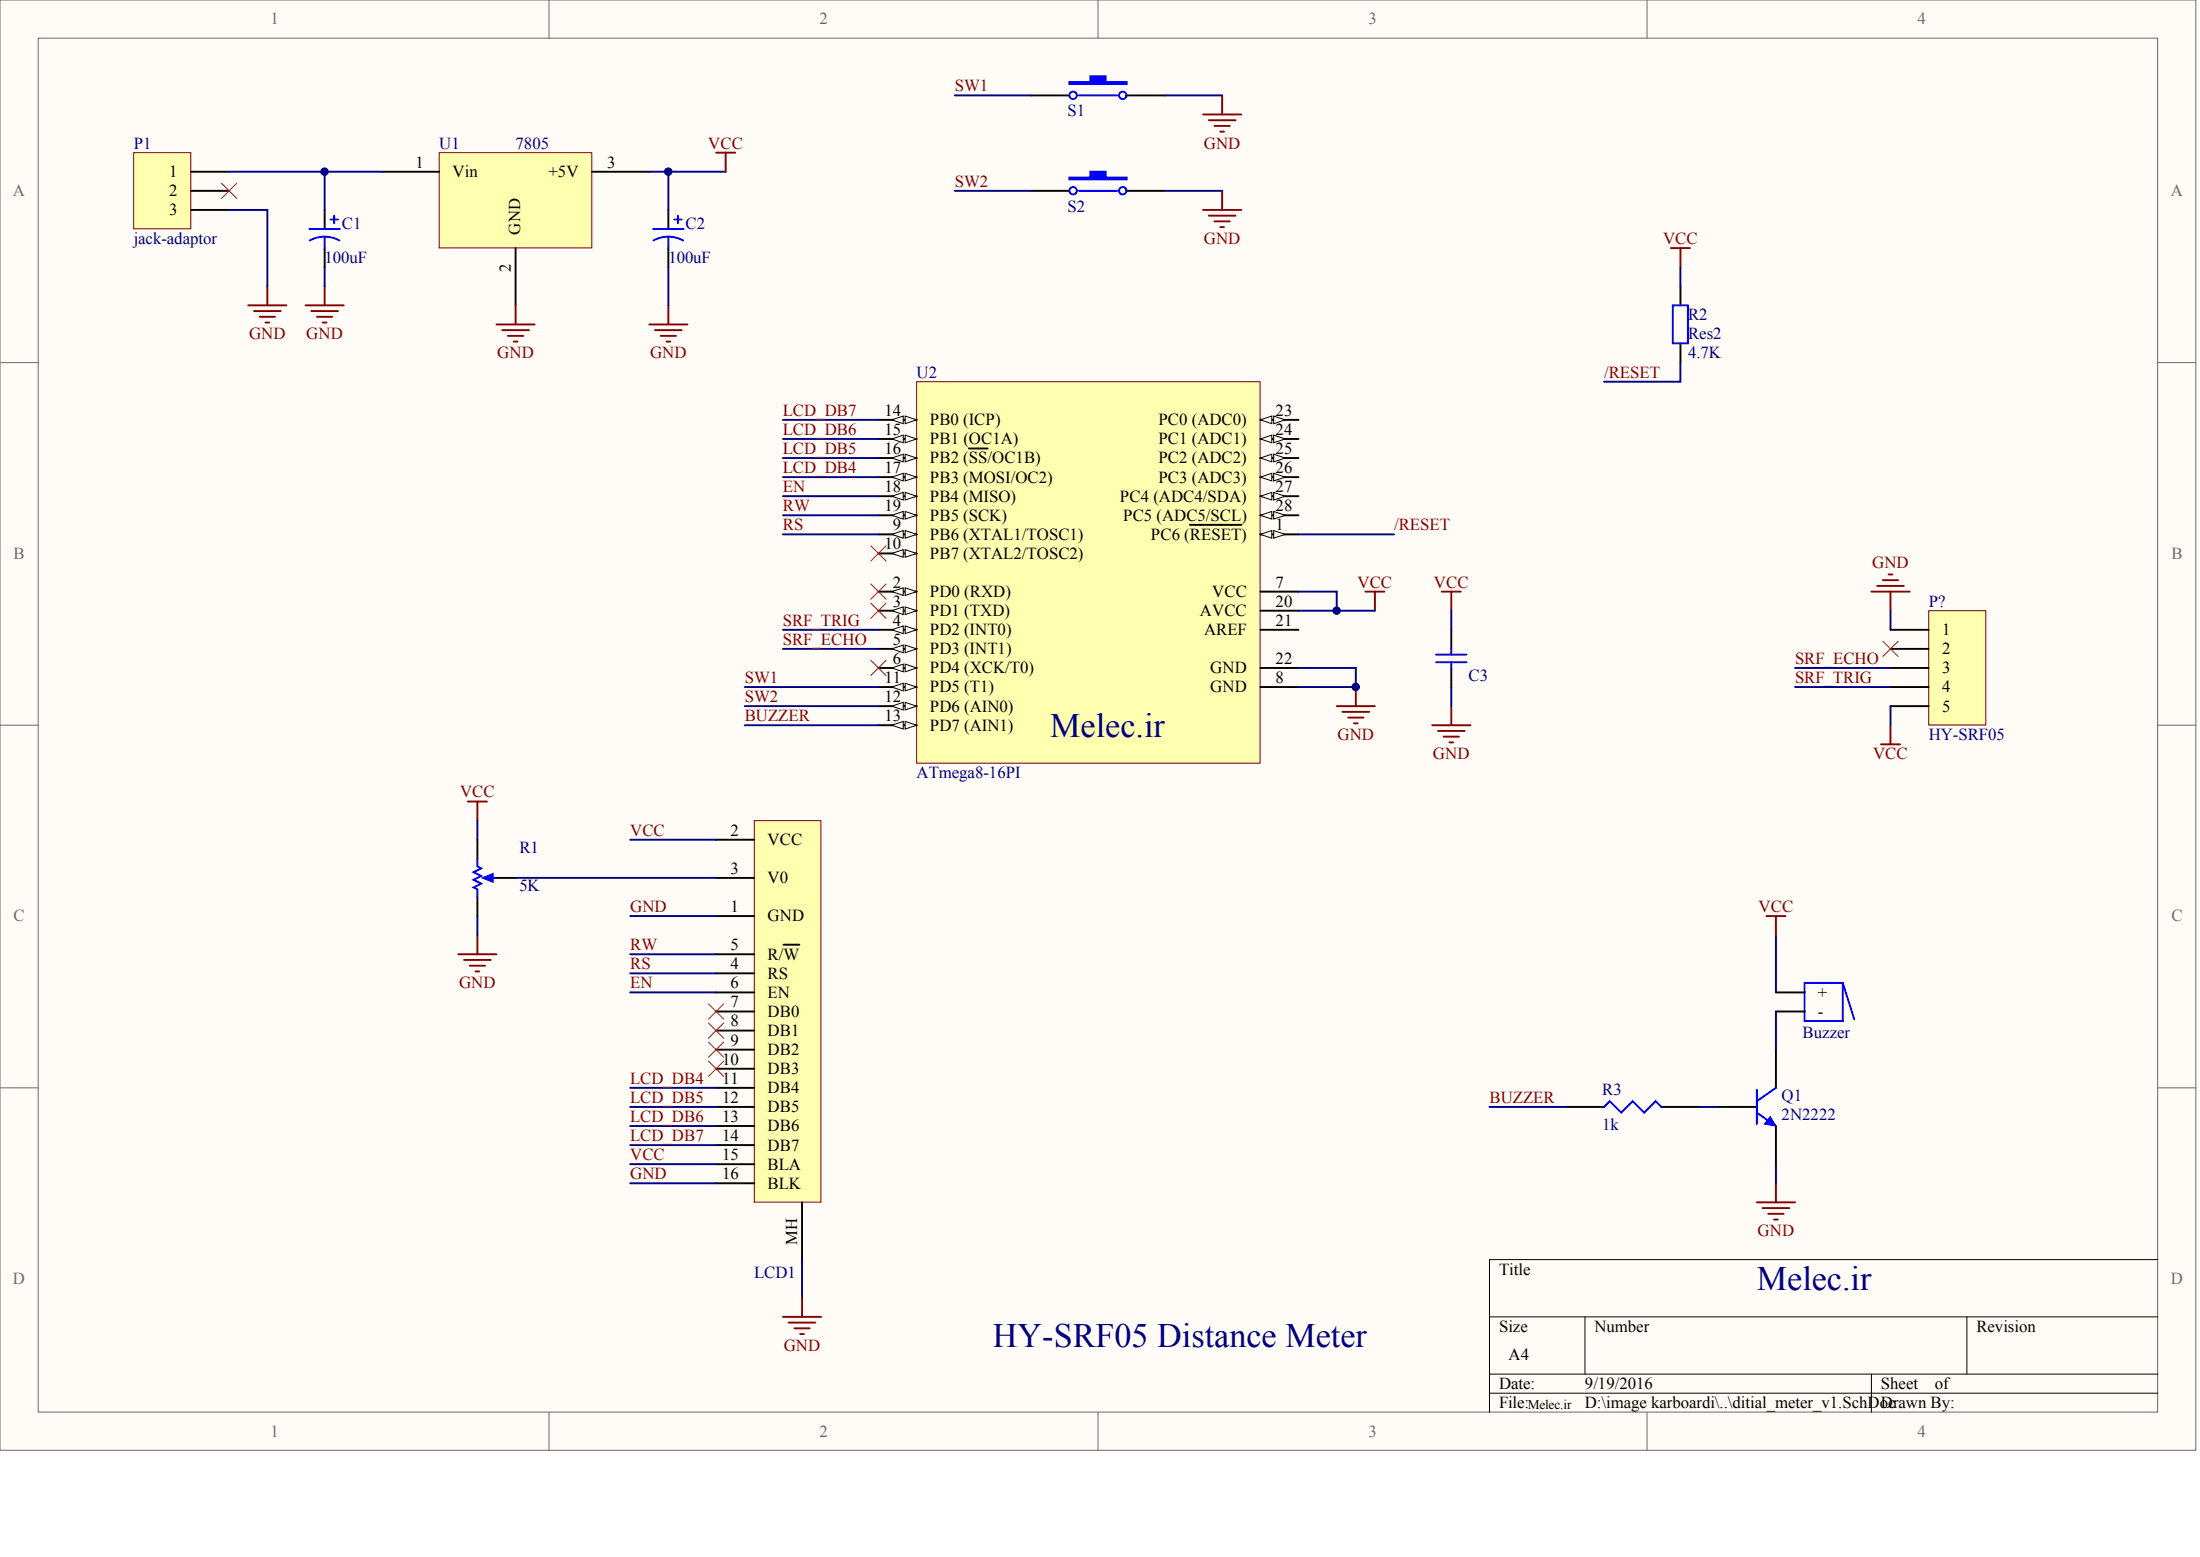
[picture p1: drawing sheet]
<svg xmlns="http://www.w3.org/2000/svg" width="840mm" height="594mm" viewBox="0 0 840 594" stroke-linecap="round" stroke-linejoin="round" font-family="sans-serif">
<g fill="#fffcf8" stroke="#696969" stroke-width=".38">
<path d="M0 0h838v553.4h-838z"/>
<path d="M14.6 14.6h808.8v524.2h-808.8z"/>
</g>
<path d="M209.5 0v14.6M419 0v14.6M628.6 0v14.6M0 138.4h14.6M823.5 138.4h14.6M0 276.7h14.6M823.5 276.7h14.6M0 415.1h14.6M823.5 415.1h14.6M209.5 538.9v14.5M419 538.9v14.5M628.6 538.9v14.5" fill="none" stroke="#696969" stroke-width=".38"/>
<path d="M823.5 480.6h-255.1v58.3M568.4 502.5h255.1M604.9 502.5v21.8M750.6 502.5v21.8M568.4 524.3h255.1M568.4 531.6h255.1M714.2 524.3v14.6" fill="none" stroke="#000" stroke-width=".38"/>
<path d="M349.8 145.6h131.1v145.6h-131.1z" fill="#ffffb0" stroke="#800000" stroke-width=".38"/>
<path d="M481 203.9h14.6" fill="none" stroke="#000" stroke-width=".73"/>
<g fill="#fffcf8" stroke="#000" stroke-width=".38">
<path d="M481 203.9l4.4-1.5v2.9z"/>
<path d="M486.1 202.4l4.4 1.5-4.4 1.4z"/>
</g>
<path d="M454.1 200.3h19.7M335.2 225.7h14.6" fill="none" stroke="#000" stroke-width=".73"/>
<g fill="#fffcf8" stroke="#000" stroke-width=".38">
<path d="M345.4 224.3l4.4 1.4-4.4 1.5z"/>
<path d="M340.3 225.7l4.4-1.4v2.9z"/>
</g>
<path d="M335.2 233h14.6" fill="none" stroke="#000" stroke-width=".73"/>
<g fill="#fffcf8" stroke="#000" stroke-width=".38">
<path d="M345.4 231.6l4.4 1.4-4.4 1.5z"/>
<path d="M340.3 233l4.4-1.4v2.9z"/>
</g>
<path d="M335.2 240.3h14.6" fill="none" stroke="#000" stroke-width=".73"/>
<g fill="#fffcf8" stroke="#000" stroke-width=".38">
<path d="M345.4 238.8l4.4 1.5-4.4 1.5z"/>
<path d="M340.3 240.3l4.4-1.5v3z"/>
</g>
<path d="M335.2 247.6h14.6" fill="none" stroke="#000" stroke-width=".73"/>
<g fill="#fffcf8" stroke="#000" stroke-width=".38">
<path d="M345.4 246.1l4.4 1.5-4.4 1.4z"/>
<path d="M340.3 247.6l4.4-1.5v2.9z"/>
</g>
<path d="M335.2 254.9h14.6" fill="none" stroke="#000" stroke-width=".73"/>
<g fill="#fffcf8" stroke="#000" stroke-width=".38">
<path d="M345.4 253.4l4.4 1.5-4.4 1.4z"/>
<path d="M340.3 254.9l4.4-1.5v2.9z"/>
</g>
<path d="M335.2 203.9h14.6M481 225.7h14.6M481 262.1h14.6" fill="none" stroke="#000" stroke-width=".73"/>
<g fill="#fffcf8" stroke="#000" stroke-width=".38">
<path d="M345.4 202.4l4.4 1.5-4.4 1.4z"/>
<path d="M340.3 203.9l4.4-1.5v2.9z"/>
</g>
<path d="M335.2 211.2h14.6" fill="none" stroke="#000" stroke-width=".73"/>
<g fill="#fffcf8" stroke="#000" stroke-width=".38">
<path d="M345.4 209.7l4.4 1.5-4.4 1.4z"/>
<path d="M340.3 211.2l4.4-1.5v2.9z"/>
</g>
<path d="M335.2 262.1h14.6" fill="none" stroke="#000" stroke-width=".73"/>
<g fill="#fffcf8" stroke="#000" stroke-width=".38">
<path d="M345.4 260.7l4.4 1.4-4.4 1.5z"/>
<path d="M340.3 262.1l4.4-1.4v2.9z"/>
</g>
<path d="M335.2 269.4h14.6" fill="none" stroke="#000" stroke-width=".73"/>
<g fill="#fffcf8" stroke="#000" stroke-width=".38">
<path d="M345.4 268l4.4 1.4-4.4 1.5z"/>
<path d="M340.3 269.4l4.4-1.4v2.9z"/>
</g>
<path d="M335.2 276.7h14.6" fill="none" stroke="#000" stroke-width=".73"/>
<g fill="#fffcf8" stroke="#000" stroke-width=".38">
<path d="M345.4 275.3l4.4 1.4-4.4 1.5z"/>
<path d="M340.3 276.7l4.4-1.4v2.9z"/>
</g>
<path d="M335.2 160.2h14.6" fill="none" stroke="#000" stroke-width=".73"/>
<g fill="#fffcf8" stroke="#000" stroke-width=".38">
<path d="M345.4 158.7l4.4 1.5-4.4 1.5z"/>
<path d="M340.3 160.2l4.4-1.5v3z"/>
</g>
<path d="M335.2 167.5h14.6" fill="none" stroke="#000" stroke-width=".73"/>
<g fill="#fffcf8" stroke="#000" stroke-width=".38">
<path d="M345.4 166l4.4 1.5-4.4 1.4z"/>
<path d="M340.3 167.5l4.4-1.5v2.9z"/>
</g>
<path d="M335.2 174.8h14.6" fill="none" stroke="#000" stroke-width=".73"/>
<g fill="#fffcf8" stroke="#000" stroke-width=".38">
<path d="M345.4 173.3l4.4 1.5-4.4 1.4z"/>
<path d="M340.3 174.8l4.4-1.5v2.9z"/>
</g>
<path d="M369.8 171.1h7.1M335.2 182h14.6" fill="none" stroke="#000" stroke-width=".73"/>
<g fill="#fffcf8" stroke="#000" stroke-width=".38">
<path d="M345.4 180.6l4.4 1.4-4.4 1.5z"/>
<path d="M340.3 182l4.4-1.4v2.9z"/>
</g>
<path d="M335.2 189.3h14.6" fill="none" stroke="#000" stroke-width=".73"/>
<g fill="#fffcf8" stroke="#000" stroke-width=".38">
<path d="M345.4 187.9l4.4 1.4-4.4 1.5z"/>
<path d="M340.3 189.3l4.4-1.4v2.9z"/>
</g>
<path d="M335.2 196.6h14.6" fill="none" stroke="#000" stroke-width=".73"/>
<g fill="#fffcf8" stroke="#000" stroke-width=".38">
<path d="M345.4 195.2l4.4 1.4-4.4 1.5z"/>
<path d="M340.3 196.6l4.4-1.4v2.9z"/>
</g>
<path d="M481 160.2h14.6M481 233h14.6M481 240.3h14.6M481 254.9h14.6" fill="none" stroke="#000" stroke-width=".73"/>
<g fill="#fffcf8" stroke="#000" stroke-width=".38">
<path d="M481 160.2l4.4-1.5v3z"/>
<path d="M486.1 158.7l4.4 1.5-4.4 1.5z"/>
</g>
<path d="M481 167.5h14.6" fill="none" stroke="#000" stroke-width=".73"/>
<g fill="#fffcf8" stroke="#000" stroke-width=".38">
<path d="M481 167.5l4.4-1.5v2.9z"/>
<path d="M486.1 166l4.4 1.5-4.4 1.4z"/>
</g>
<path d="M481 174.8h14.6" fill="none" stroke="#000" stroke-width=".73"/>
<g fill="#fffcf8" stroke="#000" stroke-width=".38">
<path d="M481 174.8l4.4-1.5v2.9z"/>
<path d="M486.1 173.3l4.4 1.5-4.4 1.4z"/>
</g>
<path d="M481 182h14.6" fill="none" stroke="#000" stroke-width=".73"/>
<g fill="#fffcf8" stroke="#000" stroke-width=".38">
<path d="M481 182l4.4-1.4v2.9z"/>
<path d="M486.1 180.6l4.4 1.4-4.4 1.5z"/>
</g>
<path d="M481 189.3h14.6" fill="none" stroke="#000" stroke-width=".73"/>
<g fill="#fffcf8" stroke="#000" stroke-width=".38">
<path d="M481 189.3l4.4-1.4v2.9z"/>
<path d="M486.1 187.9l4.4 1.4-4.4 1.5z"/>
</g>
<path d="M481 196.6h14.6" fill="none" stroke="#000" stroke-width=".73"/>
<g fill="#fffcf8" stroke="#000" stroke-width=".38">
<path d="M481 196.6l4.4-1.4v2.9z"/>
<path d="M486.1 195.2l4.4 1.4-4.4 1.5z"/>
</g>
<path d="M637.7 94.7h7.3M641.3 94.7v7.2M521.1 225.7h7.3M524.7 225.7v7.3M510.1 269.4h14.6M512.3 271.6h10.2M514.5 273.8h5.8M516.7 276h1.5M517.4 262.1v7.3" fill="none" stroke="#800000" stroke-width=".73"/>
<path d="M641.3 101.9v7.3M641.3 138.4v7.2h-29.1M495.6 203.9h36.4M495.6 225.7h14.5v7.3h-14.5M510.1 233h14.6M495.6 254.9h21.8v7.2h-21.8" fill="none" stroke="#000080" stroke-width=".73"/>
<path d="M641.3 109.2v7.3M641.3 131.1v7.3" fill="none" stroke="#000" stroke-width=".73"/>
<path d="M638.4 116.5h5.8v14.5h-5.8z" fill="none" stroke="#00f" stroke-width=".73"/>
<path d="M287.9 313.1h25.4v145.6h-25.4z" fill="#ffffb0" stroke="#800000" stroke-width=".38"/>
<g fill="none" stroke="#000" stroke-width=".73">
<path d="M182.2 320.4v7.3M189.5 335h7.3M273.3 320.4h14.6M273.3 335h14.6M182.2 342.3v7.2M273.3 349.5h14.6M273.3 371.4h14.6M273.3 364.1h14.6M273.3 378.7h14.6M299 360.5h6.1M273.3 385.9h14.6M273.3 393.2h14.6"/>
<path d="M273.3 400.5h14.6M273.3 407.8h14.6M273.3 415.1h14.6M273.3 422.4h14.6M273.3 429.6h14.6M273.3 436.9h14.6M273.3 444.2h14.6M273.3 451.5h14.6M306.1 458.8v21.8"/>
</g>
<g fill="none" stroke="#000080" stroke-width=".73">
<path d="M298.8 160.2h36.4M298.8 167.5h36.4M298.8 174.8h36.4M298.8 182h36.4M298.8 189.3h36.4M298.8 196.6h36.4M298.8 203.9h36.4M298.8 240.3h36.4M298.8 247.6h36.4M182.2 313.1v7.3M196.8 335h76.5M240.5 320.4h32.8"/>
<path d="M182.2 349.5v7.3M240.5 349.5h32.8M240.5 364.1h32.8M240.5 371.4h32.8M240.5 378.7h32.8M240.5 415.1h32.8M240.5 422.4h32.8M240.5 429.6h32.8M240.5 436.9h32.8M240.5 444.2h32.8M240.5 451.5h32.8M306.1 480.6v14.6"/>
</g>
<g fill="none" stroke="#f00" stroke-width=".38">
<path d="M332.3 208.3l5.9 5.8M338.2 208.3l-5.9 5.8M332.3 230.1l5.9 5.8M332.3 222.8l5.9 5.9M338.2 230.1l-5.9 5.8M338.2 222.8l-5.9 5.9M332.3 252l5.9 5.8M338.2 252l-5.9 5.8M270.4 390.3l5.8 5.8M270.4 397.6l5.8 5.8M270.4 383l5.8 5.9M276.2 390.3l-5.8 5.8"/>
<path d="M276.2 397.6l-5.8 5.8M276.2 383l-5.8 5.9M270.4 404.9l5.8 5.8M276.2 404.9l-5.8 5.8"/>
</g>
<path d="M182.2 327.7v2.9l1.5 .7-3 1.5 3 1.4-3 1.5 3 1.5-3 1.4 1.5 .7v3M185.8 335h3.7" fill="none" stroke="#00f" stroke-width=".73"/>
<path d="M184.4 335l3.6-1.5v2.9z" fill="#00f" stroke="#00f" stroke-width=".73"/>
<path d="M178.6 305.8h7.2M182.2 305.8v7.3M182.2 356.8v7.3M174.9 364.1h14.6M177.1 366.3h10.2M179.3 368.5h5.8M181.5 370.6h1.4" fill="none" stroke="#800000" stroke-width=".73"/>
<path d="M167.6 58.3h58.2v36.3h-58.2z" fill="#ffffb0" stroke="#800000" stroke-width=".38"/>
<path d="M145.8 65.5h21.8M225.9 65.5h21.9M123.9 80.1v7.3M123.9 94.7v7.2M196.8 94.7v21.8" fill="none" stroke="#000" stroke-width=".73"/>
<g fill="none" stroke="#800000" stroke-width=".73">
<path d="M94.7 116.5h14.6M96.9 118.7h10.2M102 109.2v7.3M116.6 116.5h14.6M118.8 118.7h10.2M123.9 109.2v7.3M196.8 116.5v7.3M99.1 120.9h5.8M101.3 123.1h1.5M121 120.9h5.8M123.2 123.1h1.4M189.5 123.8h14.6"/>
<path d="M191.7 126h10.2M193.9 128.2h5.8M196 130.3h1.5"/>
</g>
<path d="M118.1 87.4h11.6M123.9 90.3a11.6 11.6 0 0 1 5.7 1.5M123.9 90.3a11.6 11.6 0 0 0-5.7 1.5M123.9 90.3v4.4M126.1 83.7h2.9M127.5 82.3v2.9" fill="none" stroke="#00f" stroke-width=".73"/>
<path d="M123.9 101.9v7.3" fill="none" stroke="#000080" stroke-width=".73"/>
<path d="M51 58.3h21.8v29h-21.8z" fill="#ffffb0" stroke="#800000" stroke-width=".38"/>
<g fill="none" stroke="#000" stroke-width=".73">
<path d="M393.5 36.4h14.6M430 36.4h14.6M72.9 65.5h14.6M72.9 72.8h14.6M393.5 72.8h14.6M430 72.8h14.6M72.9 80.1h14.6M255.1 80.1v7.3M255.1 94.7v7.2M553.9 240.3v7.3M553.9 254.9v7.2M677.8 378.7h10.9"/>
<path d="M677.8 385.9h10.9M677.8 400.5v14.6M597.6 422.4h14.6M634 422.4h14.6M655.9 422.4h14.6M677.8 429.6v14.6"/>
</g>
<g fill="none" stroke="#000080" stroke-width=".73">
<path d="M364.4 36.4h29.1M444.6 36.4h21.8M87.5 65.5h36.4M145.8 65.5h-21.9v14.6M247.8 65.5h7.3v14.6M255.1 65.5h21.8M364.4 72.8h29.1M444.6 72.8h21.8M87.5 80.1h14.5v29.1M255.1 101.9v14.6M553.9 233v7.3M284.2 262.1h51"/>
<path d="M284.2 269.4h51M284.2 276.7h51M553.9 262.1v7.3M677.8 356.8v21.9M677.8 385.9v14.6M568.4 422.4h29.2M648.6 422.4h7.3M677.8 444.2v7.3"/>
</g>
<path d="M84.5 69.9l5.9 5.8M90.4 69.9l-5.9 5.8" fill="none" stroke="#f00" stroke-width=".38"/>
<g fill="none" stroke="#00f" stroke-width=".73">
<path d="M411.8 36.4h14.5M411.8 72.8h14.5M249.2 87.4h11.7M255.1 90.3a11.6 11.6 0 0 1 5.6 1.5M255.1 90.3a11.6 11.6 0 0 0-5.7 1.5M255.1 90.3v4.4M257.3 83.7h2.9M258.7 82.3v2.9M548 249.8h11.7M548 252.7h11.7M553.9 247.6v2.2M553.9 252.7v2.2"/>
<path d="M688.7 375h14.6v14.6h-14.6zM703.3 375l4.3 13.9M670.5 415.8v13.1M677.8 415.1l-7.3 5.1M612.2 422.4l2.2-2.2 4.3 4.3 4.4-4.3 4.4 4.3 4.4-4.3 2.1 2.2M670.5 424.5l7.3 5.1"/>
<circle cx="409.5" cy="36.4" r="1.42"/>
<circle cx="428.5" cy="36.4" r="1.42"/>
<circle cx="409.5" cy="72.8" r="1.42"/>
<circle cx="428.5" cy="72.8" r="1.42"/>
</g>
<g fill="none" stroke="#800000" stroke-width=".73">
<path d="M466.4 36.4v7.3M273.3 58.3h7.3M276.9 58.3v7.2M459.1 43.7h14.6M461.3 45.9h10.2M463.5 48.1h5.8M465.7 50.2h1.4M466.4 72.8v7.3M459.1 80.1h14.6M461.3 82.3h10.2M463.5 84.5h5.8M465.7 86.7h1.4"/>
<path d="M255.1 116.5v7.3M247.8 123.8h14.6M250 126h10.2M252.2 128.2h5.8M254.3 130.3h1.5M550.2 225.7h7.3M553.9 225.7v7.3M546.6 276.7h14.6M548.8 278.9h10.2M553.9 269.4v7.3M551 281.1h5.8M553.1 283.3h1.5"/>
<path d="M674.1 349.5h7.3M677.8 349.5v7.3M670.5 458.8h14.6M677.8 451.5v7.3M672.7 460.9h10.2M674.9 463.1h5.8M677 465.3h1.5"/>
</g>
<path d="M675.6 426l2.2 3.6-4.4-.7z" fill="#00f" stroke="#00f" stroke-width=".38"/>
<g fill="#00f" stroke="#00f" stroke-width=".73">
<path d="M408.1 31.3h8v-2.2h5.9v2.2h8v.7h-21.9z" fill-rule="evenodd"/>
<path d="M408.1 67.7h8v-2.2h5.9v2.2h8v.7h-21.9z" fill-rule="evenodd"/>
</g>
<path d="M736.1 233h21.8v43.6h-21.8z" fill="#ffffb0" stroke="#800000" stroke-width=".38"/>
<path d="M721.5 240.3h14.6M721.5 247.6h14.6M721.5 254.9h14.6M721.5 262.1h14.6M721.5 269.4h14.6" fill="none" stroke="#000" stroke-width=".73"/>
<path d="M720.8 219.2h1.4M714.2 225.7h14.6M716.4 223.6h10.2M718.6 221.4h5.8M721.5 225.7v7.3M721.5 276.7v7.3M717.8 284h7.3M306.1 495.2v7.3M298.8 502.5h14.6M301 504.6h10.2M303.2 506.8h5.8M305.4 509h1.4" fill="none" stroke="#800000" stroke-width=".73"/>
<path d="M721.5 233v7.3M685.1 254.9h36.4M685.1 262.1h36.4M721.5 269.4v7.3" fill="none" stroke="#000080" stroke-width=".73"/>
<path d="M718.6 244.7l5.8 5.8M724.4 244.7l-5.8 5.8" fill="none" stroke="#f00" stroke-width=".38"/>
<g fill="#000080" stroke="#000080" stroke-width=".38">
<circle cx="123.9" cy="65.5" r="1.42"/>
<circle cx="255" cy="65.5" r="1.42"/>
<circle cx="510.1" cy="233" r="1.42"/>
<circle cx="517.4" cy="262.1" r="1.42"/>
</g>
<g font-size="13" fill="#000080">
<text x="400.8" y="281">Melec.ir</text>
<text x="670.5" y="492.2">Melec.ir</text>
<text x="379" y="514.1">HY-SRF05 Distance Meter</text>
</g>
<g font-size="6.4" fill="#696969">
<text x="103.2" y="9.3">1</text>
<text x="312.7" y="9.3">2</text>
<text x="522.2" y="9.3">3</text>
<text x="731.8" y="9.3">4</text>
<text x="5" y="74.9">A</text>
<text x="828.5" y="74.9">A</text>
<text x="5.2" y="213.2">B</text>
<text x="828.7" y="213.2">B</text>
<text x="5.2" y="351.6">C</text>
<text x="828.7" y="351.6">C</text>
<text x="5" y="490">D</text>
<text x="828.5" y="490">D</text>
<text x="103.2" y="548.2">1</text>
<text x="312.7" y="548.2">2</text>
<text x="522.2" y="548.2">3</text>
<text x="731.8" y="548.2">4</text>
</g>
<g font-size="6.4" fill="#800000">
<text x="364.4" y="34.8">SW1</text>
<text x="270.3" y="56.7">VCC</text>
<text x="459.4" y="56.7">GND</text>
<text x="364.4" y="71.2">SW2</text>
<text x="459.4" y="93.1">GND</text>
<text x="634.7" y="93.1">VCC</text>
<text x="95" y="129.5">GND</text>
<text x="116.9" y="129.5">GND</text>
<text x="189.8" y="136.8">GND</text>
<text x="248.1" y="136.8">GND</text>
<text x="612.2" y="144.1">/RESET</text>
<text x="298.8" y="158.6">LCD_DB7</text>
<text x="298.8" y="165.9">LCD_DB6</text>
<text x="298.8" y="173.2">LCD_DB5</text>
<text x="298.8" y="180.5">LCD_DB4</text>
<text x="298.8" y="187.8">EN</text>
<text x="298.8" y="195">RW</text>
<text x="298.8" y="202.3">RS</text>
<text x="532" y="202.3">/RESET</text>
<text x="714.5" y="216.9">GND</text>
<text x="518.1" y="224.2">VCC</text>
<text x="547.2" y="224.2">VCC</text>
<text x="298.8" y="238.7">SRF_TRIG</text>
<text x="298.8" y="246">SRF_ECHO</text>
<text x="685.1" y="253.3">SRF_ECHO</text>
<text x="284.2" y="260.6">SW1</text>
<text x="685.1" y="260.6">SRF_TRIG</text>
<text x="284.2" y="267.9">SW2</text>
<text x="284.2" y="275.1">BUZZER</text>
<text x="510.4" y="282.4">GND</text>
<text x="546.9" y="289.7">GND</text>
<text x="714.9" y="289.7">VCC</text>
<text x="175.6" y="304.3">VCC</text>
<text x="240.5" y="318.8">VCC</text>
<text x="240.5" y="348">GND</text>
<text x="671.1" y="348">VCC</text>
<text x="240.5" y="362.5">RW</text>
<text x="240.5" y="369.8">RS</text>
<text x="175.2" y="377.1">GND</text>
<text x="240.5" y="377.1">EN</text>
<text x="240.5" y="413.5">LCD_DB4</text>
<text x="240.5" y="420.8">LCD_DB5</text>
<text x="568.4" y="420.8">BUZZER</text>
<text x="240.5" y="428.1">LCD_DB6</text>
<text x="240.5" y="435.3">LCD_DB7</text>
<text x="240.5" y="442.6">VCC</text>
<text x="240.5" y="449.9">GND</text>
<text x="670.8" y="471.8">GND</text>
<text x="299.1" y="515.4">GND</text>
</g>
<g font-size="6.4" fill="#000080">
<text x="407.4" y="44.3">S1</text>
<text x="51" y="56.7">P1</text>
<text x="167.6" y="56.7">U1</text>
<text x="196.8" y="56.7">7805</text>
<text x="407.4" y="80.7">S2</text>
<text x="130.5" y="87.3">C1</text>
<text x="261.6" y="87.3">C2</text>
<text x="51" y="93.1">jack-adaptor</text>
<text x="123.9" y="100.4">100uF</text>
<text x="255.1" y="100.4">100uF</text>
<text x="644.2" y="122.2">R2</text>
<text x="644.2" y="129.5">Res2</text>
<text x="644.2" y="136.8">4.7K</text>
<text x="349.8" y="144.1">U2</text>
<text x="736.1" y="231.4">P?</text>
<text x="560.4" y="259.8">C3</text>
<text x="736.1" y="282.4">HY-SRF05</text>
<text x="349.8" y="297">ATmega8-16PI</text>
<text x="198.2" y="325.4">R1</text>
<text x="198.2" y="339.9">5K</text>
<text x="688" y="396">Buzzer</text>
<text x="611.4" y="417.9">R3</text>
<text x="680" y="420.1">Q1</text>
<text x="611.4" y="431">1k</text>
<text x="680" y="427.3">2N2222</text>
<text x="287.9" y="487.8">LCD1</text>
</g>
<g font-size="6.4">
<text x="158.6" y="64">1</text>
<text x="231.8" y="64">3</text>
<text x="64.6" y="67.6">1</text>
<text x="172.7" y="67.6">Vin</text>
<text x="209.3" y="67.6">+5V</text>
<text x="64.6" y="74.9">2</text>
<text x="64.6" y="82.2">3</text>
<text x="337.6" y="158.6">14</text>
<text x="486.8" y="158.6">23</text>
<text x="337.6" y="165.9">15</text>
<text x="354.9" y="162.3">PB0 (ICP)</text>
<text x="442.1" y="162.3">PC0 (ADC0)</text>
<text x="486.8" y="165.9">24</text>
<text x="337.6" y="173.2">16</text>
<text x="354.9" y="169.6">PB1 (OC1A)</text>
<text x="442.1" y="169.6">PC1 (ADC1)</text>
<text x="486.8" y="173.2">25</text>
<text x="354.9" y="176.8">PB2 (SS/OC1B)</text>
<text x="442.1" y="176.8">PC2 (ADC2)</text>
<text x="337.6" y="180.5">17</text>
<text x="354.9" y="184.1">PB3 (MOSI/OC2)</text>
<text x="442.1" y="184.1">PC3 (ADC3)</text>
<text x="486.8" y="180.5">26</text>
<text x="337.6" y="187.8">18</text>
<text x="354.9" y="191.4">PB4 (MISO)</text>
<text x="427.4" y="191.4">PC4 (ADC4/SDA)</text>
<text x="486.8" y="187.8">27</text>
<text x="337.6" y="195">19</text>
<text x="486.8" y="195">28</text>
<text x="340.8" y="202.3">9</text>
<text x="354.9" y="198.7">PB5 (SCK)</text>
<text x="428.7" y="198.7">PC5 (ADC5/SCL)</text>
<text x="486.8" y="202.3">1</text>
<text x="337.6" y="209.6">10</text>
<text x="354.9" y="206">PB6 (XTAL1/TOSC1)</text>
<text x="439.2" y="206">PC6 (RESET)</text>
<text x="354.9" y="213.2">PB7 (XTAL2/TOSC2)</text>
<text x="340.8" y="224.2">2</text>
<text x="354.9" y="227.8">PD0 (RXD)</text>
<text x="462.6" y="227.8">VCC</text>
<text x="486.8" y="224.2">7</text>
<text x="340.8" y="231.4">3</text>
<text x="486.8" y="231.4">20</text>
<text x="340.8" y="238.7">4</text>
<text x="354.9" y="235.1">PD1 (TXD)</text>
<text x="458" y="235.1">AVCC</text>
<text x="486.8" y="238.7">21</text>
<text x="354.9" y="242.4">PD2 (INT0)</text>
<text x="459.6" y="242.4">AREF</text>
<text x="741.2" y="242.4">1</text>
<text x="340.8" y="246">5</text>
<text x="354.9" y="249.7">PD3 (INT1)</text>
<text x="741.2" y="249.7">2</text>
<text x="340.8" y="253.3">6</text>
<text x="354.9" y="256.9">PD4 (XCK/T0)</text>
<text x="461.9" y="256.9">GND</text>
<text x="486.8" y="253.3">22</text>
<text x="741.2" y="256.9">3</text>
<text x="337.6" y="260.6">11</text>
<text x="486.8" y="260.6">8</text>
<text x="337.6" y="267.9">12</text>
<text x="354.9" y="264.2">PD5 (T1)</text>
<text x="461.9" y="264.2">GND</text>
<text x="741.2" y="264.2">4</text>
<text x="337.6" y="275.1">13</text>
<text x="354.9" y="271.5">PD6 (AIN0)</text>
<text x="741.2" y="271.5">5</text>
<text x="354.9" y="278.8">PD7 (AIN1)</text>
<text x="278.8" y="318.8">2</text>
<text x="293" y="322.5">VCC</text>
<text x="278.8" y="333.4">3</text>
<text x="293" y="337">V0</text>
<text x="278.8" y="348">1</text>
<text x="293" y="351.6">GND</text>
<text x="278.8" y="362.5">5</text>
<text x="278.8" y="369.8">4</text>
<text x="293" y="366.2">R/W</text>
<text x="278.8" y="377.1">6</text>
<text x="293" y="373.4">RS</text>
<text x="293" y="380.7">EN</text>
<text x="693.8" y="380.7">+</text>
<text x="278.8" y="384.4">7</text>
<text x="293" y="388">DB0</text>
<text x="693.8" y="388">-</text>
<text x="278.8" y="391.7">8</text>
<text x="293" y="395.3">DB1</text>
<text x="278.8" y="398.9">9</text>
<text x="275.6" y="406.2">10</text>
<text x="293" y="402.6">DB2</text>
<text x="275.6" y="413.5">11</text>
<text x="293" y="409.9">DB3</text>
<text x="293" y="417.1">DB4</text>
<text x="275.6" y="420.8">12</text>
<text x="293" y="424.4">DB5</text>
<text x="275.6" y="428.1">13</text>
<text x="293" y="431.7">DB6</text>
<text x="275.6" y="435.3">14</text>
<text x="275.6" y="442.6">15</text>
<text x="293" y="439">DB7</text>
<text x="275.6" y="449.9">16</text>
<text x="293" y="446.3">BLA</text>
<text x="293" y="453.5">BLK</text>
<text x="572.1" y="486.3">Title</text>
<text x="572.1" y="508.2">Size</text>
<text x="608.5" y="508.2">Number</text>
<text x="754.3" y="508.2">Revision</text>
<text x="575.7" y="519.1">A4</text>
<text x="572.1" y="530">Date:</text>
<text x="604.9" y="530">9/19/2016</text>
<text x="717.8" y="530">Sheet</text>
<text x="738.4" y="530">of</text>
<text x="572.1" y="537.3">File:</text>
<text x="604.9" y="537.3">D:\image karboardi\..\ditial_meter_v1.SchDoc</text>
<text x="717.8" y="537.3">Drawn By:</text>
</g>
<g font-size="6.3">
<text x="198.6" y="89.6" transform="rotate(-90 198.6 89.6)">GND</text>
<text x="194.9" y="103.8" transform="rotate(-90 194.9 103.8)">2</text>
<text x="304.2" y="475.1" transform="rotate(-90 304.2 475.1)">MH</text>
</g>
<text font-size="5.1" x="583" y="537.6">Melec.ir</text>
</svg>
